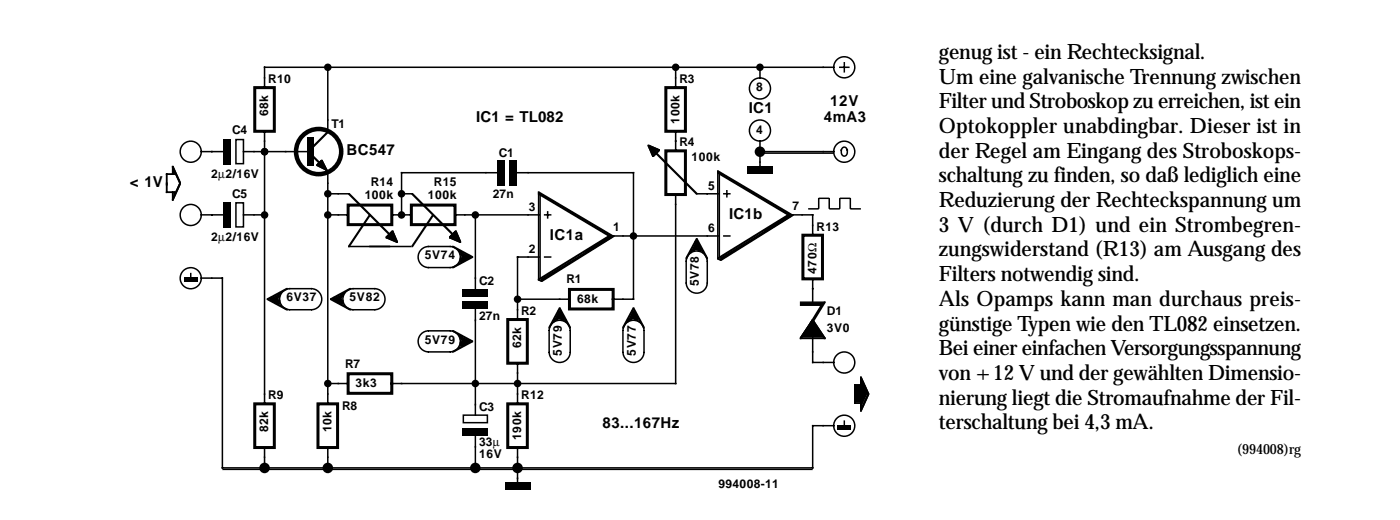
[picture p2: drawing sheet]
<svg xmlns="http://www.w3.org/2000/svg" width="210mm" height="78mm" viewBox="0 0 210 78" stroke-linecap="round" stroke-linejoin="round" font-family="sans-serif">
<g fill="none" stroke="#000" stroke-width=".23">
<path d="M38.1 13h3.1v6.8h-3.1zM38.3 13.3h2.7v6.3h-2.7zM39.5 10.1h85.6M39.7 10v3.1M39.7 19.7v40.9M49.1 10v9.7M99.7 13h3.2v6.8h-3.2zM99.9 13.3h2.8v6.3h-2.8zM101.3 10v3.1M101.3 19.7v2.9M113.9 10v1.8M125.8 10.1h1.6"/>
<path d="M126.6 9.3v1.6M24.9 28.8h1.6M24.9 26.1h1.6M25 26v2.9M25.9 24.9v1.3M25.9 28.7v1.4M26.1 25.6v.4M26.1 28.7v.7M30.1 32.2h3.6M30.1 22.7h3.6M31.8 22.6v.2M31.8 32.1v.2"/>
<path d="M35.4 20.9h1.1v3.6h-1.1zM35.4 30.4h1.1v3.6h-1.1zM36.4 32.2h3.4M36.4 22.7h7.9M44.5 22.7h2.3M49 32.2h3.2M49 29.1h3.4M49.1 25.8v34.8M52.1 30.6h6.8v3.2h-6.8zM52.2 37h9.5M52.3 30.9h6.3v2.7h-6.3zM58.7 32.2h3"/>
<path d="M60.1 29.1h1.8M60.1 25.9h14.9M60.2 25.8v6.5M61.6 30.6h6.7v3.2h-6.7zM61.8 30.9h6.3v2.7h-6.3zM64.2 37h3.3M64.3 37a1.58 1.58 0 0 0-1.6 1.5 1.58 1.58 0 0 0 1.6 1.6M67.4 37a1.58 1.58 0 0 1 1.6 1.5 1.58 1.58 0 0 1-1.6 1.6M68.2 32.2h12.7M68.7 39.4h.4M68.9 38.8h.5M69.1 38.5h.5"/>
<path d="M71.3 32.1v11.7M77.3 25.9h17.8M77.5 38.5h3.4M77.6 38.4v9.5M80.8 28.7v13.3M81 29.2v12.6M81.5 38.5h1.2M81.5 32.2h1.2M82.1 31.7v1.1M91.7 35.4h16M95 25.8v19.2M99.7 22.5h3.2v6.8h-3.2z"/>
<path d="M99.9 22.7h2.8v6.4h-2.8zM101.3 29.2v28.4M102.9 39.2a1.58 1.58 0 0 1 1.6-1.6 1.58 1.58 0 0 1 1.5 1.6M102.9 39.1v3.4M104.3 29.1h3.4M104.5 37.1v.4M104.7 37.3v.4M105.4 37.5v.5M106 28.9v.3M106 39.1v3.4M107.6 25.6v13.3M107.8 26v12.7"/>
<path d="M108.4 35.4h1.1M108.4 29.1h1.1M109 28.5v1.1M113.8 22.7h11.3M113.9 23h11.1zM113.9 21v5M118.6 32.2h3.4M120.3 35.2h3.1v6.7h-3.1zM120.5 35.4h2.7v6.3h-2.7zM121.2 31.3h1.5zM121.8 32.1v3.2M122.7 29.7v1.6z"/>
<path d="M122.7 29.7h1.6zM124.3 29.7v1.6zM124.3 31.3h1.6zM125.9 29.7v1.6zM125.9 29.7h1.6zM126.1 22.6l.3-.5h.2h.2l.2 .5M126.1 22.4l.1 .7 .4 .3 .4-.3v-.7M127.5 29.7v1.6zM127.5 31.3h1.6zM28.6 40.9v1.1M30.1 41.7h3.4M33.3 41.6v28.7"/>
<path d="M41.4 44.9h.4M41.6 45.1h.4M41.8 45.8h.5M43.4 43.3h3.4M43.4 46.4h3.4M43.5 43.3a1.58 1.58 0 0 0-1.6 1.6 1.58 1.58 0 0 0 1.6 1.5M46.7 43.3a1.58 1.58 0 0 1 1.5 1.6 1.58 1.58 0 0 1-1.5 1.5M49 57.5h3.2M50.8 44.9h.5M51.1 45.1h.4M51.3 45.8h.4M52.1 55.9h6.8v3.2h-6.8z"/>
<path d="M52.3 56.1h6.3v2.8h-6.3zM52.9 43.3h3.4M52.9 46.4h3.4M53 43.3a1.58 1.58 0 0 0-1.6 1.6 1.58 1.58 0 0 0 1.6 1.5M56.1 43.3a1.58 1.58 0 0 1 1.6 1.6 1.58 1.58 0 0 1-1.6 1.5M58.5 57.5h42.9M64.2 40.1h3.3M64.2 49.6h3.3M64.2 52.8h3.3M64.3 49.6a1.58 1.58 0 0 0-1.6 1.6 1.58 1.58 0 0 0 1.6 1.6M67.4 49.6a1.58 1.58 0 0 1 1.6 1.6 1.58 1.58 0 0 1-1.6 1.6M68.7 52.1h.4"/>
<path d="M68.9 51.4h.5M69.1 51.2h.5M71.3 46.1v16.3M76 47.8h3.2v6.8h-3.2zM76.2 48h2.7v6.3h-2.7zM77.5 44.9h7.9M77.6 54.5v6.1M82.3 52.8a1.58 1.58 0 0 0 1.6 1.5 1.58 1.58 0 0 0 1.6-1.5M82.3 49.6a1.58 1.58 0 0 1 1.6-1.6 1.58 1.58 0 0 1 1.6 1.6M82.3 49.5v3.4M83.9 47.5v.4M84.1 47.7v.4"/>
<path d="M84.8 47.9v.5M85.3 43.3h6.7v3.1h-6.7zM85.5 43.5h6.3v2.7h-6.3zM85.5 49.5v3.4M91.7 44.9h3.4M93.4 52.8a1.58 1.58 0 0 0 1.6 1.5 1.58 1.58 0 0 0 1.6-1.5M93.4 49.6a1.58 1.58 0 0 1 1.6-1.6 1.58 1.58 0 0 1 1.6 1.6M93.4 49.5v3.4M95 47.5v.4M95.2 47.7v.4M95.9 47.9v.5M96.6 49.5v3.4"/>
<path d="M102.9 42.4a1.58 1.58 0 0 0 1.6 1.6 1.58 1.58 0 0 0 1.5-1.6M119.9 50.7h3.9M119.9 45.3h3.9M119.9 45.5h3.6M119.9 45.8h3.4M121.7 54.3h3.4M121.8 41.8v3.6M121.8 50.4v4.1M128.1 57.7h1.1M128.2 57.6v3M129.1 56.5v1.3M33.2 70.1h88.8"/>
<path d="M33.3 70.4h88.5zM38.1 60.4h3.1v6.8h-3.1zM38.3 60.7h2.7v6.3h-2.7zM39.7 67.1v3.2M47.6 60.4h3.1v6.8h-3.1zM47.8 60.7h2.7v6.3h-2.7zM49.1 67.1v3.2M69.5 62.2h3.6v1.2h-3.6zM71.3 65.1v5.2M76 60.4h3.2v6.8h-3.2zM76.2 60.7h2.7v6.3h-2.7zM77.6 67.1v6.3"/>
<path d="M121.7 63.8h3.4M121.8 63.7v6.6M126.6 63v1.2M128.1 60.4h1.1M129.1 60.3v1.4"/>
<circle cx="113.9" cy="13.3" r="1.58"/>
<circle cx="113.9" cy="19.6" r="1.58"/>
<circle cx="126.6" cy="10.1" r="1.58"/>
<circle cx="28.6" cy="32.2" r="1.58"/>
<circle cx="28.6" cy="22.7" r="1.58"/>
<circle cx="126.6" cy="22.7" r="1.58"/>
<circle cx="28.6" cy="41.7" r="1.58"/>
<circle cx="126.6" cy="54.3" r="1.58"/>
<circle cx="126.6" cy="63.8" r="1.58"/>
</g>
<g fill="#000">
<path d="M49 19.7h.3v.2l-2.5 2.5h-.3v-.2zM25.8 24.9h.2l1.1 2.5v.2h-.2l-1.1-2.5zM26.9 27.4h.2v.2l-1.1 2.5h-.2v-.3zM33.5 20.8h1.1v3.9h-1.1zM33.5 30.3h1.1v3.8h-1.1zM46.1 20.6h.9v4.3h-.9zM46.5 23.1h.3l2.5 2.5v.2h-.3l-2.5-2.5zM47.5 24.7h.2l1.3 .6v.3h-.2l-1.3-.7zM48.1 24h.3l.6 1.3v.3h-.2l-.7-1.4zM47.5 24.7l.6-.7h.3v.2l-.7 .7h-.2zM52.2 28.9h.2l6.3 6.4v.2h-.2l-6.3-6.3zM55.4 32.1h.2v.2l-3.2 4.8h-.2v-.3z"/>
<path d="M57.8 35.5h.3l1.5 .7v.2h-.2l-1.6-.7zM58.7 34.6h.3l.6 1.6v.2h-.2l-.7-1.6zM57.8 35.5l.9-.9h.3v.2l-.9 .9h-.3zM61.7 28.9h.2l6.3 6.4v.2h-.2l-6.3-6.3zM64.8 32.1h.3v.2l-3.2 4.8h-.2v-.3zM67.3 35.5h.2l1.6 .7v.2h-.2l-1.6-.7zM67.8 36.8h.2l2.9 1.6v.3h-.2l-2.9-1.6zM68.2 34.6h.2l.7 1.6v.2h-.2l-.7-1.6zM67.3 35.5l.9-.9h.2v.2l-.9 .9h-.2zM68.7 37.5l.7 .2v.3l-.7-.3zM68.9 37.7h.2l1.4 .7v.3h-.2l-1.4-.7zM68.9 38h.2l.9 .4v.3h-.2l-.9-.5z"/>
<path d="M69.1 38.2l.7 .2v.3l-.7-.3zM69.4 38.4h.2v.3l-.5 .4h-.2v-.2zM69.1 38.9l.7-.5h.2v.3l-.6 .4h-.3zM68.9 39.1l1.4-.9h.2v.2l-1.4 .9h-.2zM69.1 39.1l1.2-.7h.2v.3l-1.1 .6h-.3zM67.8 40l2.9-1.6h.2v.3l-2.9 1.5h-.2zM74.5 24h1.2v3.8h-1.2zM76.4 24h1.1v3.8h-1.1zM80.6 28.7h.3l11 6.6v.2h-.2l-11.1-6.6zM80.6 28.9h.3l10.6 6.4v.2h-.2l-10.7-6.3zM80.6 41.8l10.7-6.5h.2v.2l-10.6 6.5h-.3zM81.1 41.8l10.4-6.3h.2v.2l-10.4 6.3h-.2z"/>
<path d="M87.6 37.7l3.9-2.4h.2v.2l-3.8 2.5h-.3zM81.1 42l10.8-6.7h.3v.2l-10.9 6.8h-.2zM97.1 21.7h.2l1.6 .7v.2h-.2l-1.6-.7zM97.1 21.7h.2l.7 1.6v.2h-.2l-.7-1.6zM98 22.6h.3l6.3 6.3v.3h-.3l-6.3-6.4zM98.7 22.4h.2v.2l-.9 .9h-.2v-.2zM103.7 37.3h.2v.2l-.2 .5h-.3zM104.1 36.2h.2l1 1.3v.2h-.3l-.9-1.3zM104.3 35.7h.3v.2l-1.6 3h-.2v-.2zM104.3 35.7h.3l1.6 3v.2h-.3l-1.6-3zM104.3 36.2h.3v.2l-.7 1.3h-.2v-.2zM104.3 36.2h.3l.7 1.1v.2h-.3l-.7-1.1z"/>
<path d="M104.3 36.6h.3l.4 .7v.2h-.2l-.5-.7zM104.3 36.6h.3v.2l-.5 .9h-.2v-.2zM104.3 36.8h.3v.3l-.3 .4h-.2zM104.3 37.1h.3l.4 .4v.2h-.2l-.5-.4zM107.5 25.6h.2l11.1 6.5v.2h-.2l-11.1-6.5zM107.5 25.8h.2l10.6 6.3v.2h-.2l-10.6-6.3zM107.5 38.7l.7 .2v.2l-.7-.2zM112 24.9h3.9v1.1h-3.9zM107.5 38.7l10.6-6.6h.2v.2l-10.6 6.6h-.2zM108 38.7l10.3-6.4h.3v.3l-10.4 6.3h-.2zM114.5 34.6l3.8-2.5h.3v.2l-3.9 2.5h-.2zM108 38.9l10.8-6.8h.2v.2l-10.8 6.8h-.2z"/>
<path d="M27.6 41.6h2v.7h-2zM40 44.7h.2l3 1.6v.3h-.3l-2.9-1.6zM40.5 44.5h.2l1.3 .9v.2h-.2l-1.3-.9zM40.5 44.7h.2l1.1 .7v.2h-.2l-1.1-.6zM40.9 44.7h.2l.7 .5v.2h-.2l-.7-.4zM41.4 44.7h.2l.4 .5v.2h-.2l-.4-.4zM41.1 44.7l.7-.2v.2l-.4 .3h-.3zM40.5 44.7l1.3-.6h.2v.2l-1.3 .7h-.2zM40.9 44.7l.9-.4h.2v.2l-.9 .5h-.2zM41.6 44.1l.7-.3v.3l-.5 .2h-.2zM40 44.7l2.9-1.5h.3v.2l-3 1.6h-.2zM49.5 44.7h.2l2.9 1.6v.3h-.2l-2.9-1.6z"/>
<path d="M49.9 44.5h.3l1.3 .9v.2h-.2l-1.4-.9zM49.9 44.7h.3l1.1 .7v.2h-.2l-1.2-.6zM50.4 44.7h.2l.7 .5v.2h-.2l-.7-.4zM50.8 44.7h.3l.4 .5v.2h-.2l-.5-.4zM50.6 44.7l.7-.2v.2l-.5 .3h-.2zM49.9 44.7l1.4-.6h.2v.2l-1.3 .7h-.3zM50.4 44.7l.9-.4h.2v.2l-.9 .5h-.2zM51.1 44.1l.6-.3v.3l-.4 .2h-.2zM49.5 44.7l2.9-1.5h.2v.2l-2.9 1.6h-.2zM67.8 49.5h.2l2.9 1.6v.2h-.2l-2.9-1.6zM68.7 50.2l.7 .2v.2l-.7-.2zM68.9 50.4h.2l1.4 .7v.2h-.2l-1.4-.7z"/>
<path d="M68.9 50.6h.2l.9 .5v.2h-.2l-.9-.5zM69.1 50.8l.7 .3v.2l-.7-.2zM69.4 43.4h3.8v1.1h-3.8zM69.4 45.2h3.8v1.1h-3.8zM68.9 51.5l.5-.4h.2v.2l-.5 .4h-.2zM69.1 51.5l.7-.4h.2v.2l-.6 .4h-.3zM68.9 51.7l1.4-.9h.2v.3l-1.4 .9h-.2zM69.1 51.7l1.2-.6h.2v.2l-1.1 .7h-.3zM67.8 52.6l2.9-1.5h.2v.2l-2.9 1.6h-.2zM80.6 41.8l.7 .2v.3l-.7-.3zM83.1 47.7h.3v.2l-.3 .5h-.2zM83.6 46.6h.2l.9 1.3v.2h-.2l-.9-1.3z"/>
<path d="M83.8 46.1h.2v.2l-1.6 3h-.2v-.3zM83.8 46.1h.2l1.6 2.9v.3h-.2l-1.6-3zM83.8 46.6h.2v.2l-.6 1.3h-.3v-.2zM83.8 46.6h.2l.7 1.1v.2h-.2l-.7-1.1zM83.8 47h.2l.5 .7v.2h-.2l-.5-.7zM83.8 47h.2v.2l-.4 .9h-.2v-.2zM83.8 47.2h.2v.3l-.2 .4h-.2zM83.8 47.5h.2l.5 .4v.2h-.2l-.5-.4zM94.2 47.7h.2v.2l-.2 .5h-.2zM94.6 46.6h.3l.9 1.3v.2h-.3l-.9-1.3zM94.9 46.1h.2v.2l-1.6 3h-.2v-.3zM94.9 46.1h.2l1.6 2.9v.3h-.3l-1.5-3z"/>
<path d="M94.9 46.6h.2v.2l-.7 1.3h-.2v-.2zM94.9 46.6h.2l.7 1.1v.2h-.3l-.6-1.1zM94.9 47h.2l.4 .7v.2h-.2l-.4-.7zM94.9 47h.2v.2l-.5 .9h-.2v-.2zM94.9 47.2h.2v.3l-.2 .4h-.3zM94.9 47.5h.2l.4 .4v.2h-.2l-.4-.4zM121.7 47.9h.3l1.8 2.7v.2h-.3l-1.8-2.7zM121.7 47.9h.3v.2l-1.8 2.7h-.3v-.2zM123.1 45.6h.2v.3l-1.8 2.9h-.2v-.2zM123.5 45.2h.3v.2l-1.8 3h-.3v-.3zM129 56.5h.2l1.1 2.5v.2h-.2l-1.1-2.5zM130.1 59h.2v.2l-1.1 2.5h-.2v-.2z"/>
<path d="M69.4 64.2h3.8v1.1h-3.8zM75.7 72.3h3.8v1.1h-3.8zM125.6 63.7h2v.7h-2z"/>
<circle cx="49.1" cy="10.1" r=".56"/>
<circle cx="101.3" cy="10.1" r=".56"/>
<circle cx="113.9" cy="10.1" r=".56"/>
<circle cx="39.7" cy="22.7" r=".56"/>
<circle cx="39.7" cy="32.2" r=".56"/>
<circle cx="49.1" cy="29.1" r=".56"/>
<circle cx="49.1" cy="32.2" r=".56"/>
<circle cx="60.2" cy="29.1" r=".56"/>
<circle cx="60.2" cy="32.2" r=".56"/>
<circle cx="71.3" cy="32.2" r=".56"/>
<circle cx="95" cy="35.4" r=".56"/>
<circle cx="113.9" cy="22.7" r=".56"/>
<circle cx="113.9" cy="22.7" r=".79"/>
<circle cx="49.1" cy="57.5" r=".56"/>
<circle cx="71.3" cy="57.5" r=".56"/>
<circle cx="77.6" cy="44.9" r=".56"/>
<circle cx="77.6" cy="57.5" r=".56"/>
<circle cx="39.7" cy="70.2" r=".56"/>
<circle cx="39.7" cy="70.2" r=".79"/>
<circle cx="49.1" cy="70.2" r=".56"/>
<circle cx="49.1" cy="70.2" r=".79"/>
<circle cx="71.3" cy="70.2" r=".56"/>
<circle cx="71.3" cy="70.2" r=".79"/>
<circle cx="77.6" cy="70.2" r=".56"/>
<circle cx="77.6" cy="70.2" r=".79"/>
</g>
<g fill="#000">
<path d="M47.5 24.7l.6-.7 .7 1.3zM57.8 35.5l.9-.9 .7 1.6zM67.3 35.5l.9-.9 .7 1.6zM97.1 21.7l1.6 .7-.9 .9zM121.7 47.9l1.8 2.7h-3.6z"/>
<path d="M129 56.5l1.1 2.5-1.1 2.5v-1.2h-.9v-2.7h.9z" fill-rule="evenodd"/>
</g>
<circle cx="47.8" cy="22.7" r="3.4" fill="none" stroke="#000" stroke-width=".68" stroke-linecap="butt"/>
<g font-size="3.2">
<text x="140.8" y="8.8">genug ist - ein Rechtecksignal.</text>
<text x="140.8" y="12.5">Um eine galvanische Trennung zwischen</text>
<text x="140.8" y="16.2">Filter und Stroboskop zu erreichen, ist ein</text>
<text x="140.8" y="19.9">Optokoppler unabdingbar. Dieser ist in</text>
<text x="140.8" y="23.6">der Regel am Eingang des Stroboskops-</text>
<text x="140.8" y="27.3">schaltung zu finden, so daß lediglich eine</text>
<text x="140.8" y="31">Reduzierung der Rechteckspannung um</text>
<text x="140.8" y="34.7">3 V (durch D1) und ein Strombegren-</text>
<text x="140.8" y="38.5">zungswiderstand (R13) am Ausgang des</text>
<text x="140.8" y="42.2">Filters notwendig sind.</text>
<text x="140.8" y="45.9">Als Opamps kann man durchaus preis-</text>
<text x="140.8" y="49.6">günstige Typen wie den TL082 einsetzen.</text>
<text x="140.8" y="53.3">Bei einer einfachen Versorgungsspannung</text>
<text x="140.8" y="57">von +12 V und der gewählten Dimensio-</text>
<text x="140.8" y="60.7">nierung liegt die Stromaufnahme der Fil-</text>
<text x="140.8" y="64.4">terschaltung bei 4,3 mA.</text>
</g>
<g font-size="2.3">
<text x="112.3" y="17">IC1</text>
<text x="124.4" y="15.8">12V</text>
<text x="52" y="23.3">BC547</text>
<text x="71.4" y="18.3">IC1 = TL082</text>
<text x="123.5" y="18.3">4mA3</text>
<text x="19.5" y="28">&lt; 1V</text>
<text x="82.4" y="35.9">IC1a</text>
<text x="109.3" y="32.8">IC1b</text>
<text x="90.3" y="64.2">83...167Hz</text>
</g>
<text font-size="2.1" x="185.5" y="68.1">(994008)rg</text>
<g font-size="1.8">
<text x="40.2" y="17.4" transform="rotate(-90 40.2 17.4)">68k</text>
<text x="40.2" y="12.5">R10</text>
<text x="101.9" y="12.5">R3</text>
<text x="113.4" y="13.6">8</text>
<text x="34.8" y="20.1">C4</text>
<text x="49.7" y="19.2">T1</text>
<text x="74.8" y="23.5">C1</text>
<text x="101.9" y="18.6" transform="rotate(-90 101.9 18.6)">100k</text>
<text x="101.9" y="21.9">R4</text>
<text x="113.4" y="20.1">4</text>
<text x="31.6" y="26.7">2µ2/16V</text>
<text x="34.8" y="29.6">C5</text>
<text x="54.7" y="29.8">100k</text>
<text x="55.6" y="27.8">R14</text>
<text x="64.2" y="29.8">100k</text>
<text x="65.1" y="27.8">R15</text>
<text x="73.9" y="29.6">27n</text>
<text x="103.7" y="24.2">100k</text>
<text x="106.2" y="28.5">5</text>
<text x="79.3" y="31.7">3</text>
<text x="91.9" y="34.6">1</text>
<text x="106.2" y="34.8">6</text>
<text x="118.8" y="31.4">7</text>
<text x="122.4" y="34.6">R13</text>
<text x="31.6" y="36.2">2µ2/16V</text>
<text x="63.7" y="38.9">5V74</text>
<text x="79.3" y="38">2</text>
<text x="122.4" y="41.1" transform="rotate(-90 122.4 41.1)">470Ω</text>
<text x="42.9" y="45.2">6V37</text>
<text x="52.4" y="45.2">5V82</text>
<text x="71.8" y="42.7">C2</text>
<text x="71.8" y="47.9">27n</text>
<text x="78.2" y="47.2">R2</text>
<text x="84.9" y="42.5">R1</text>
<text x="86.5" y="45.4">68k</text>
<text x="104.8" y="42.9" transform="rotate(-90 104.8 42.9)">5V78</text>
<text x="124" y="47.2">D1</text>
<text x="63.7" y="51.5">5V79</text>
<text x="78.2" y="52.2" transform="rotate(-90 78.2 52.2)">62k</text>
<text x="84.3" y="53.3" transform="rotate(-90 84.3 53.3)">5V79</text>
<text x="95.3" y="53.3" transform="rotate(-90 95.3 53.3)">5V77</text>
<text x="124" y="49.7">3V0</text>
<text x="40.2" y="59.9">R9</text>
<text x="51.7" y="55.1">R7</text>
<text x="53.3" y="58.1">3k3</text>
<text x="78.2" y="59.9">R12</text>
<text x="40.2" y="64.8" transform="rotate(-90 40.2 64.8)">82k</text>
<text x="49.7" y="64.8" transform="rotate(-90 49.7 64.8)">10k</text>
<text x="51.3" y="61.5">R8</text>
<text x="71.8" y="61.7">C3</text>
<text x="78.2" y="66" transform="rotate(-90 78.2 66)">190k</text>
<text x="71.8" y="66.9">33µ</text>
<text x="71.8" y="68.7">16V</text>
<text x="107.7" y="73.2">994008-11</text>
</g>
</svg>
